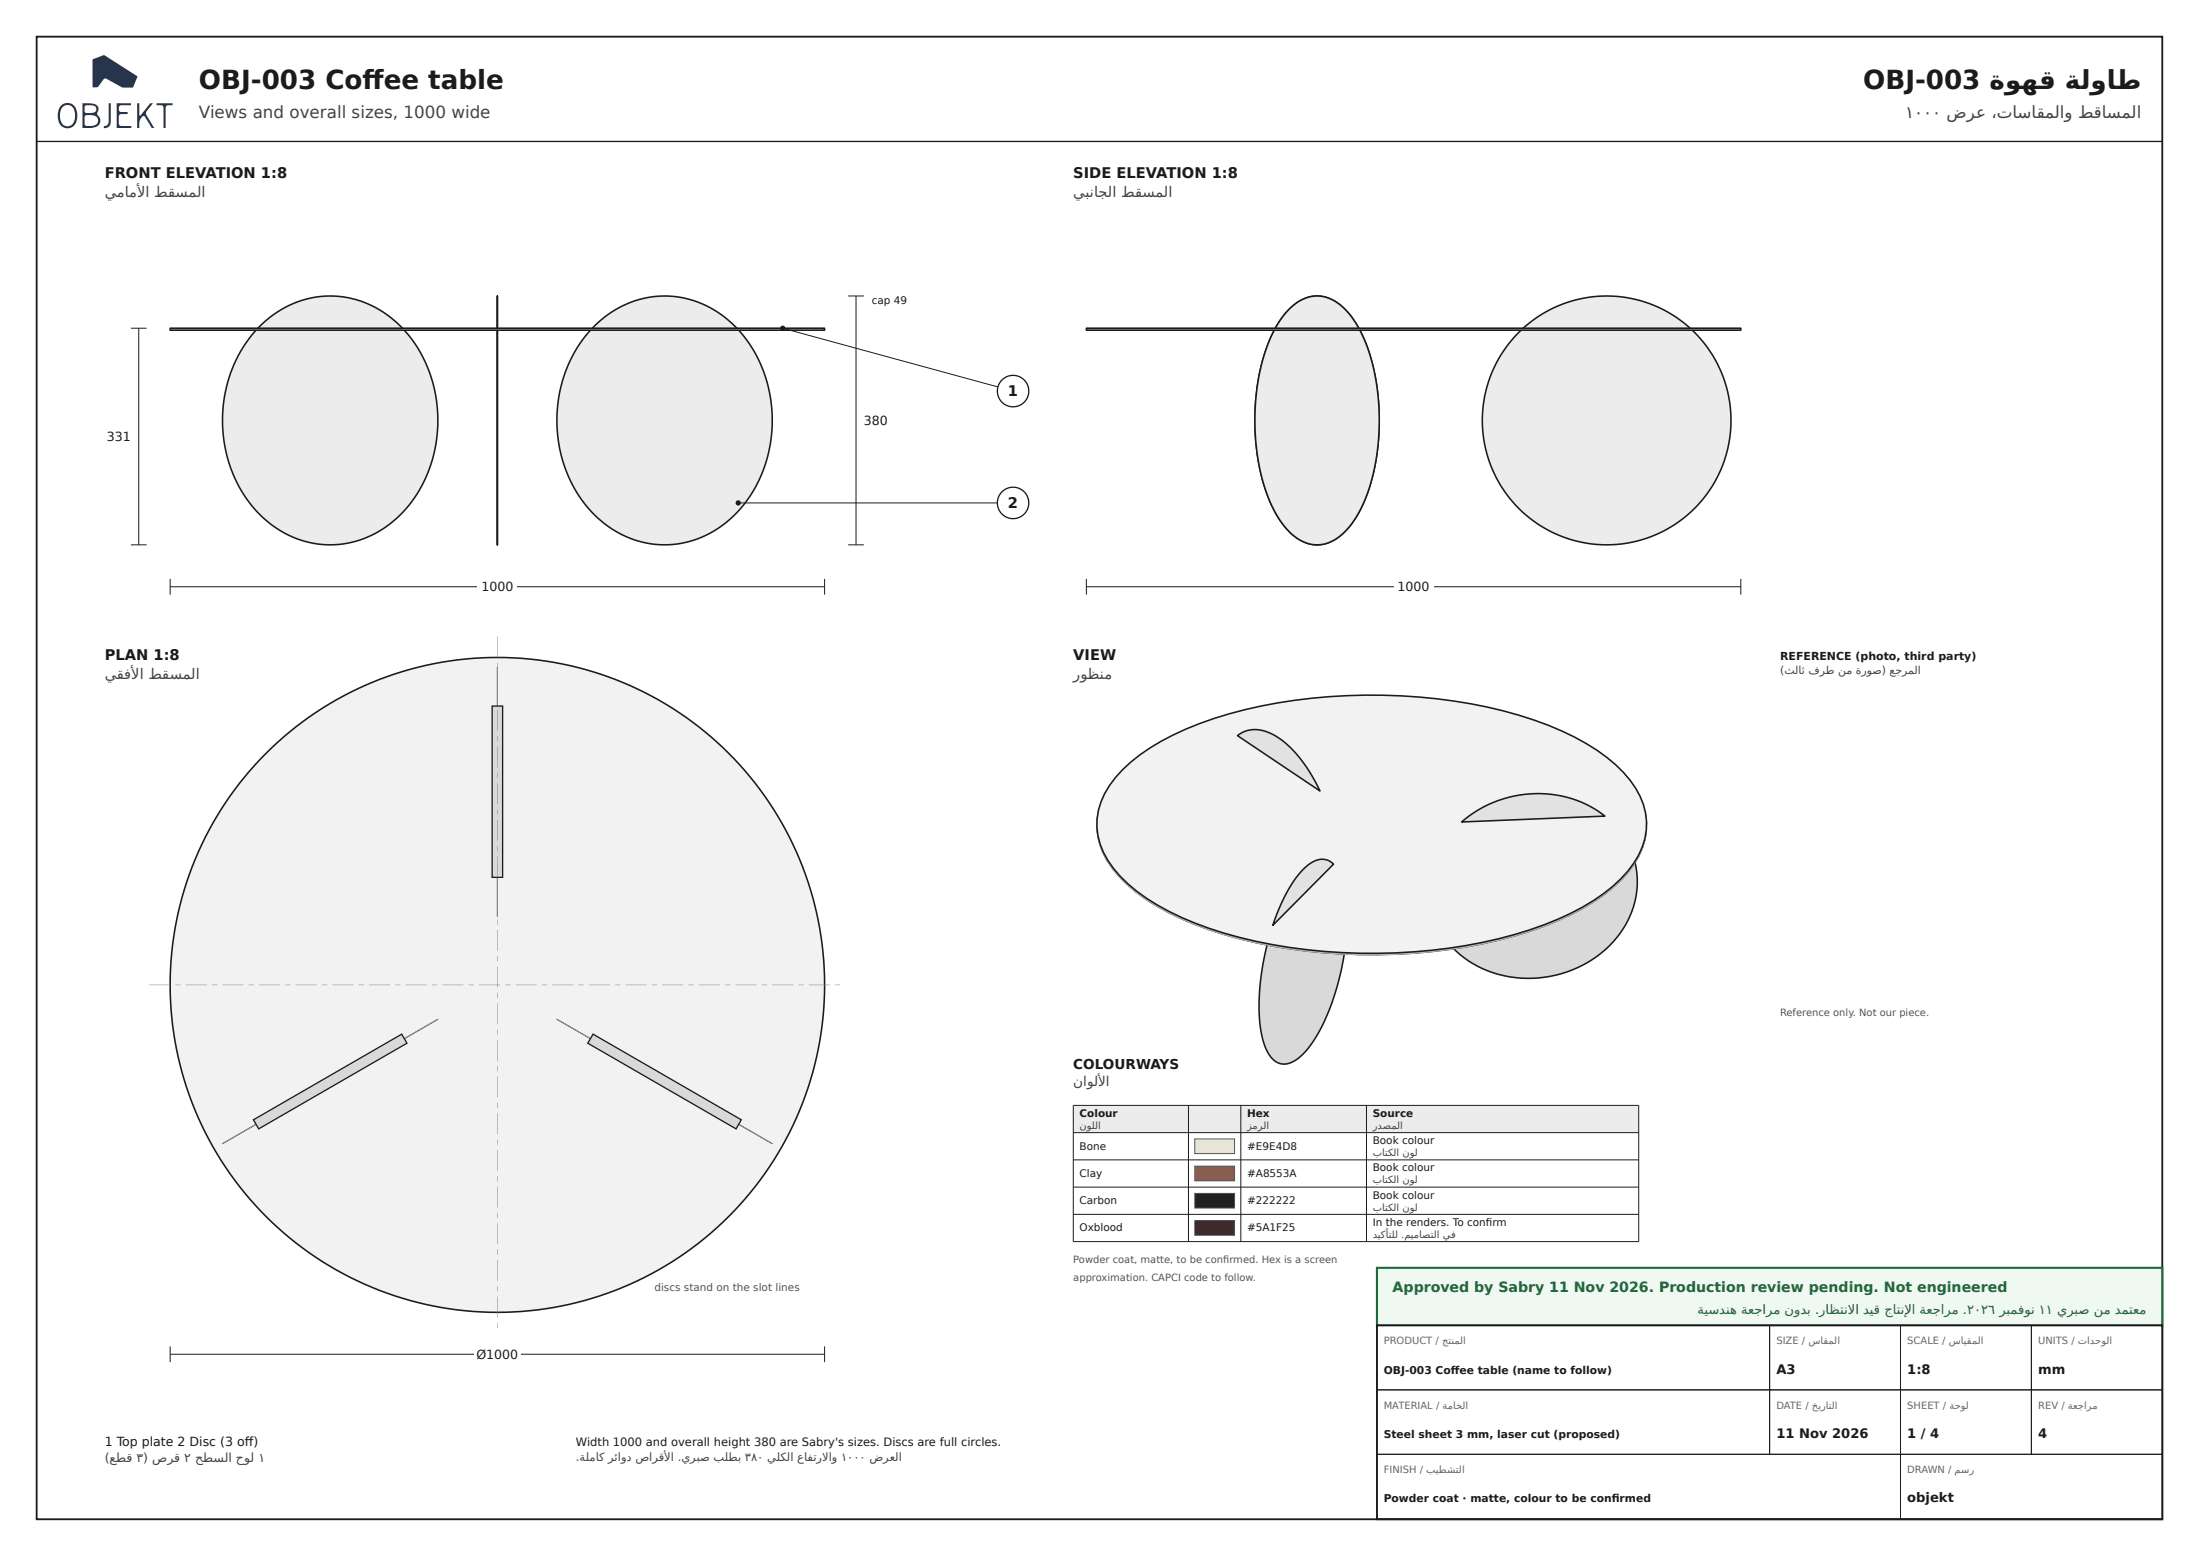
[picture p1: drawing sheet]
<svg xmlns="http://www.w3.org/2000/svg" width="420mm" height="297mm" viewBox="0 0 420 297" stroke-linecap="round" stroke-linejoin="round" font-family="sans-serif">
<path d="M7 7h406v283h-406z" fill="none" stroke="#1b1b1b" stroke-width=".35"/>
<path d="M17.7 11.4l2-.9 .3 .1 6.2 4-.8 2.1h-2l-3.2-1.7-.4 .1-1.1 1.5-.9 .1-.1-.2zM11.8 20.6a2.86 2.86 0 0 0 .3 3.3 1.39 1.39 0 0 0 2.2-1.2 2.12 2.12 0 0 0-1-2.6 1.31 1.31 0 0 0-1.5 .5zM11.5 20.3a1.8 1.8 0 0 1 2-.6 1.8 1.8 0 0 1 1.2 1.7 2.49 2.49 0 0 1-1.3 3 1.82 1.82 0 0 1-2.3-1.6 3.3 3.3 0 0 1 .4-2.5zM16.2 22.1v1.8a2.21 2.21 0 0 0 2.5-.5 1.01 1.01 0 0 0-1-1.4 1.76 1.76 0 0 0-1.5 .1zM16.2 20.2v1.2l.8 .2a1.08 1.08 0 0 0 1.4-.8 .74 .74 0 0 0-.9-.7h-.9zM15.7 19.7a4.2 4.2 0 0 1 2.8 .4 1.4 1.4 0 0 1 0 1.6l.1 .2a1.38 1.38 0 0 1 .5 1.6 1.38 1.38 0 0 1-1.4 .9h-2zM20.8 19.7h.4v3.4a1.16 1.16 0 0 1-1.4 1.4v-.4l.7-.2 .2-.3zM22.3 19.7h2.7v.4h-1.8a.67 .67 0 0 0-.5 .6 .67 .67 0 0 0 .5 .7h1.2v.4h-1.2l-.4 .2v1.8l.4 .3h1.9v.3h-2.8zM26.2 19.7h.4l.1 2.4 2-2.4h.5l-1.1 1.4-.2 .5 1.6 2.8h-.5l-1.3-2-.3-.3-.3 .2-.4 .7-.1 1.4h-.4zM29.9 19.7h3.1v.4h-.9l-.4 .2-.1 4.1h-.4v-4.1l-.5-.2h-.8z" fill-rule="evenodd" fill="#263a5a"/>
<path d="M7 27h406" fill="none" stroke="#1b1b1b" stroke-width=".25"/>
<path d="M95 56.5v47.5z" fill="none" stroke="#1b1b1b" stroke-width=".3"/>
<path d="M49.7 62.2a18.6 18.6 0 0 1 27.9 1.3 26.3 26.3 0 0 1-1.2 34.8 18.6 18.6 0 0 1-27.9-1.3 26.3 26.3 0 0 1 1.2-34.8z" fill="#ececec"/>
<path d="M49.7 62.2a18.6 18.6 0 0 1 27.9 1.3 26.3 26.3 0 0 1-1.2 34.8 18.6 18.6 0 0 1-27.9-1.3 26.3 26.3 0 0 1 1.2-34.8z" fill="none" stroke="#1b1b1b" stroke-width=".3"/>
<path d="M113.6 62.2a18.6 18.6 0 0 1 27.9 1.3 26.3 26.3 0 0 1-1.2 34.8 18.6 18.6 0 0 1-27.9-1.3 26.3 26.3 0 0 1 1.2-34.8z" fill="#ececec"/>
<path d="M32.5 62.7h125v.3h-125zM113.6 62.2a18.6 18.6 0 0 1 27.9 1.3 26.3 26.3 0 0 1-1.2 34.8 18.6 18.6 0 0 1-27.9-1.3 26.3 26.3 0 0 1 1.2-34.8z" fill="none" stroke="#1b1b1b" stroke-width=".3"/>
<path d="M32.5 62.8h125" fill="none" stroke="#cfcfcf" stroke-width=".38"/>
<path d="M32.5 112h125M32.5 110.5v3M157.5 110.5v3" fill="none" stroke="#1b1b1b" stroke-width=".19"/>
<path d="M91.3 110.2h7.4v3.4h-7.4z" fill="#fff"/>
<path d="M162 56.5h3M163.5 56.5v47.5M25 62.7h3M26.5 62.7v41.3M149.5 62.7l44 11.9M25 104h3M162 104h3" fill="none" stroke="#1b1b1b" stroke-width=".19"/>
<circle cx="149.5" cy="62.7" r=".5" fill="#1b1b1b"/>
<circle cx="193.5" cy="74.7" r="3" fill="#fff"/>
<circle cx="193.5" cy="74.7" r="3" fill="none" stroke="#1b1b1b" stroke-width=".25"/>
<path d="M141 96h52.5" fill="none" stroke="#1b1b1b" stroke-width=".19"/>
<circle cx="141" cy="96" r=".5" fill="#1b1b1b"/>
<circle cx="193.5" cy="96" r="3" fill="#fff"/>
<circle cx="193.5" cy="96" r="3" fill="none" stroke="#1b1b1b" stroke-width=".25"/>
<circle cx="95" cy="188" r="62.5" fill="#f2f2f2"/>
<circle cx="95" cy="188" r="62.5" fill="none" stroke="#1b1b1b" stroke-width=".3"/>
<path d="M95 127.4v47.5z" fill="none" stroke="#888" stroke-width=".2"/>
<path d="M94 134.8h2v32.7h-2z" fill="#d9d9d9"/>
<path d="M94 134.8h2v32.7h-2z" fill="none" stroke="#1b1b1b" stroke-width=".25"/>
<path d="M42.5 218.3l41.1-23.7z" fill="none" stroke="#888" stroke-width=".2"/>
<path d="M48.4 213.7l28.3-16.3 1 1.7-28.3 16.4z" fill="#d9d9d9"/>
<path d="M48.4 213.7l28.3-16.3 1 1.7-28.3 16.4z" fill="none" stroke="#1b1b1b" stroke-width=".25"/>
<path d="M106.4 194.6l41.1 23.7z" fill="none" stroke="#888" stroke-width=".2"/>
<path d="M113.3 197.4l28.3 16.3-1 1.8-28.3-16.4z" fill="#d9d9d9"/>
<path d="M113.3 197.4l28.3 16.3-1 1.8-28.3-16.4z" fill="none" stroke="#1b1b1b" stroke-width=".25"/>
<g fill="#888">
<path d="M28.5 187.9h4v.1h-4zM33.5 187.9h1v.1h-1zM35.5 187.9h4v.1h-4zM40.5 187.9h1v.1h-1zM42.5 187.9h4v.1h-4zM47.5 187.9h1v.1h-1zM49.5 187.9h4v.1h-4zM54.5 187.9h1v.1h-1zM56.5 187.9h4v.1h-4zM61.5 187.9h1v.1h-1zM63.5 187.9h4v.1h-4zM68.5 187.9h1v.1h-1zM70.5 187.9h4v.1h-4zM75.5 187.9h1v.1h-1zM77.5 187.9h4v.1h-4zM82.5 187.9h1v.1h-1zM84.5 187.9h4v.1h-4zM89.5 187.9h1v.1h-1zM91.5 187.9h4v.1h-4zM96.5 187.9h1v.1h-1zM98.5 187.9h4v.1h-4zM103.5 187.9h1v.1h-1zM105.5 187.9h4v.1h-4zM110.5 187.9h1v.1h-1zM112.5 187.9h4v.1h-4zM117.5 187.9h1v.1h-1zM119.5 187.9h4v.1h-4zM124.5 187.9h1v.1h-1zM126.5 187.9h4v.1h-4zM131.5 187.9h1v.1h-1zM133.5 187.9h4v.1h-4zM138.5 187.9h1v.1h-1zM140.5 187.9h4v.1h-4zM145.5 187.9h1v.1h-1zM147.5 187.9h4v.1h-4zM152.5 187.9h1v.1h-1zM154.5 187.9h4v.1h-4zM159.5 187.9h1v.1h-1z"/>
<path d="M94.9 121.5h.1v4h-.1zM94.9 126.5h.1v1h-.1zM94.9 128.5h.1v4h-.1zM94.9 133.5h.1v1h-.1zM94.9 135.5h.1v4h-.1zM94.9 140.5h.1v1h-.1zM94.9 142.5h.1v4h-.1zM94.9 147.5h.1v1h-.1zM94.9 149.5h.1v4h-.1zM94.9 154.5h.1v1h-.1zM94.9 156.5h.1v4h-.1zM94.9 161.5h.1v1h-.1zM94.9 163.5h.1v4h-.1zM94.9 168.5h.1v1h-.1zM94.9 170.5h.1v4h-.1zM94.9 175.5h.1v1h-.1zM94.9 177.5h.1v4h-.1zM94.9 182.5h.1v1h-.1zM94.9 184.5h.1v4h-.1zM94.9 189.5h.1v1h-.1zM94.9 191.5h.1v4h-.1zM94.9 196.5h.1v1h-.1zM94.9 198.5h.1v4h-.1zM94.9 203.5h.1v1h-.1zM94.9 205.5h.1v4h-.1zM94.9 210.5h.1v1h-.1zM94.9 212.5h.1v4h-.1zM94.9 217.5h.1v1h-.1zM94.9 219.5h.1v4h-.1zM94.9 224.5h.1v1h-.1zM94.9 226.5h.1v4h-.1zM94.9 231.5h.1v1h-.1zM94.9 233.5h.1v4h-.1zM94.9 238.5h.1v1h-.1zM94.9 240.5h.1v4h-.1zM94.9 245.5h.1v1h-.1zM94.9 247.5h.1v4h-.1zM94.9 252.5h.1v1h-.1z"/>
</g>
<path d="M32.5 258.5h125M32.5 257v3M157.5 257v3" fill="none" stroke="#1b1b1b" stroke-width=".19"/>
<path d="M90.5 256.7h9v3.4h-9z" fill="#fff"/>
<path d="M246.2 59.1a6.8 6.8 0 0 1 8.6-1.7 15.7 15.7 0 0 1 6.1 8.2 43.1 43.1 0 0 1-.6 30.8 13.3 13.3 0 0 1-6.4 7.1 6.8 6.8 0 0 1-7.7-2.1 26.1 26.1 0 0 1-5.9-13.8 42.2 42.2 0 0 1 2.9-24.1 17 17 0 0 1 3-4.4z" fill="#ececec"/>
<path d="M246.2 59.1a6.8 6.8 0 0 1 8.6-1.7 15.7 15.7 0 0 1 6.1 8.2 43.1 43.1 0 0 1-.6 30.8 13.3 13.3 0 0 1-6.4 7.1 6.8 6.8 0 0 1-7.7-2.1 26.1 26.1 0 0 1-5.9-13.8 42.2 42.2 0 0 1 2.9-24.1 17 17 0 0 1 3-4.4z" fill="none" stroke="#1b1b1b" stroke-width=".3"/>
<circle cx="306.9" cy="80.2" r="23.8" fill="#ececec"/>
<circle cx="306.9" cy="80.2" r="23.8" fill="none" stroke="#1b1b1b" stroke-width=".3"/>
<path d="M246.2 59.1a6.8 6.8 0 0 1 8.6-1.7 15.7 15.7 0 0 1 6.1 8.2 43.1 43.1 0 0 1-.6 30.8 13.3 13.3 0 0 1-6.4 7.1 6.8 6.8 0 0 1-7.7-2.1 26.1 26.1 0 0 1-5.9-13.8 42.2 42.2 0 0 1 2.9-24.1 17 17 0 0 1 3-4.4z" fill="#ececec"/>
<path d="M246.2 59.1a6.8 6.8 0 0 1 8.6-1.7 15.7 15.7 0 0 1 6.1 8.2 43.1 43.1 0 0 1-.6 30.8 13.3 13.3 0 0 1-6.4 7.1 6.8 6.8 0 0 1-7.7-2.1 26.1 26.1 0 0 1-5.9-13.8 42.2 42.2 0 0 1 2.9-24.1 17 17 0 0 1 3-4.4zM207.5 62.7h125v.3h-125z" fill="none" stroke="#1b1b1b" stroke-width=".3"/>
<path d="M207.5 62.8h125" fill="none" stroke="#cfcfcf" stroke-width=".38"/>
<path d="M207.5 112h125M207.5 110.5v3M332.5 110.5v3" fill="none" stroke="#1b1b1b" stroke-width=".19"/>
<path d="M266.3 110.2h7.4v3.4h-7.4z" fill="#fff"/>
<path d="M235.8 140.9l.6-.5 15.7 10.6a33.5 33.5 0 0 1 3.1 19.6 8.8 8.8 0 0 1-4.2 6.6 6.9 6.9 0 0 1-6.8-1.1 27.7 27.7 0 0 1-9.2-13.5 31 31 0 0 1-1.7-16.9 10.4 10.4 0 0 1 2.5-4.8z" fill="#d9d9d9"/>
<path d="M235.8 140.9l.6-.5 15.7 10.6a33.5 33.5 0 0 1 3.1 19.6 8.8 8.8 0 0 1-4.2 6.6 6.9 6.9 0 0 1-6.8-1.1 27.7 27.7 0 0 1-9.2-13.5 31 31 0 0 1-1.7-16.9 10.4 10.4 0 0 1 2.5-4.8z" fill="none" stroke="#1b1b1b" stroke-width=".3"/>
<path d="M278.3 157.8l.9-.9 27.3-1.1a16.1 16.1 0 0 1 2 23.6 21.8 21.8 0 0 1-29.1 3.2 16.1 16.1 0 0 1-2.2-23.8z" fill="#d9d9d9"/>
<path d="M278.3 157.8l.9-.9 27.3-1.1a16.1 16.1 0 0 1 2 23.6 21.8 21.8 0 0 1-29.1 3.2 16.1 16.1 0 0 1-2.2-23.8z" fill="none" stroke="#1b1b1b" stroke-width=".3"/>
<path d="M254.7 164.9a11.3 11.3 0 0 1 2.5 6.9 47 47 0 0 1-6.3 26.9l-.4 .5a8.4 8.4 0 0 1-4.8 3.9 3.7 3.7 0 0 1-3.8-2.7 25.5 25.5 0 0 1-1.2-12.7l.8-5.3 1.6-5.8z" fill="#d9d9d9"/>
<path d="M254.7 164.9a11.3 11.3 0 0 1 2.5 6.9 47 47 0 0 1-6.3 26.9l-.4 .5a8.4 8.4 0 0 1-4.8 3.9 3.7 3.7 0 0 1-3.8-2.7 25.5 25.5 0 0 1-1.2-12.7l.8-5.3 1.6-5.8z" fill="none" stroke="#1b1b1b" stroke-width=".3"/>
<path d="M214.4 147.2a44.2 44.2 0 0 1 17.5-9.8 104.5 104.5 0 0 1 58.3-.6 48.3 48.3 0 0 1 18.4 9.4 16.2 16.2 0 0 1 5.9 10.9 14.4 14.4 0 0 1-4.9 10.9 44.2 44.2 0 0 1-17.5 9.8 104.5 104.5 0 0 1-58.3 .6 48.3 48.3 0 0 1-18.4-9.4 16.2 16.2 0 0 1-5.9-10.9 14.5 14.5 0 0 1 4.9-10.9z" fill="#bdbdbd"/>
<path d="M214.4 147.2a44.2 44.2 0 0 1 17.5-9.8 104.5 104.5 0 0 1 58.3-.6 48.3 48.3 0 0 1 18.4 9.4 16.2 16.2 0 0 1 5.9 10.9 14.4 14.4 0 0 1-4.9 10.9 44.2 44.2 0 0 1-17.5 9.8 104.5 104.5 0 0 1-58.3 .6 48.3 48.3 0 0 1-18.4-9.4 16.2 16.2 0 0 1-5.9-10.9 14.5 14.5 0 0 1 4.9-10.9z" fill="none" stroke="#1b1b1b" stroke-width=".25"/>
<path d="M213.1 148.4v.3l-1.2 1.5v-.3z" fill="#bdbdbd"/>
<path d="M213.1 148.4v.3l-1.2 1.5v-.3z" fill="none" stroke="#bdbdbd" stroke-width=".19"/>
<path d="M211.9 149.9v.3l-.9 1.5v-.2z" fill="#bdbdbd"/>
<path d="M211.9 149.9v.3l-.9 1.5v-.2z" fill="none" stroke="#bdbdbd" stroke-width=".19"/>
<path d="M211 151.5v.2l-.7 1.6v-.3z" fill="#bdbdbd"/>
<path d="M211 151.5v.2l-.7 1.6v-.3z" fill="none" stroke="#bdbdbd" stroke-width=".19"/>
<path d="M210.3 153l-.5 1.9z" fill="#bdbdbd"/>
<path d="M210.3 153l-.5 1.9z" fill="none" stroke="#bdbdbd" stroke-width=".19"/>
<path d="M209.8 154.6l-.3 1.9z" fill="#bdbdbd"/>
<path d="M209.8 154.6l-.3 1.9z" fill="none" stroke="#bdbdbd" stroke-width=".19"/>
<path d="M209.5 156.3v1.8z" fill="#bdbdbd"/>
<path d="M209.5 156.3v1.8z" fill="none" stroke="#bdbdbd" stroke-width=".19"/>
<path d="M209.5 157.9l.2 1.9z" fill="#bdbdbd"/>
<path d="M209.5 157.9l.2 1.9z" fill="none" stroke="#bdbdbd" stroke-width=".19"/>
<path d="M209.7 159.5l.4 1.9z" fill="#bdbdbd"/>
<path d="M209.7 159.5l.4 1.9z" fill="none" stroke="#bdbdbd" stroke-width=".19"/>
<path d="M210.1 161.1l.6 1.8z" fill="#bdbdbd"/>
<path d="M210.1 161.1l.6 1.8z" fill="none" stroke="#bdbdbd" stroke-width=".19"/>
<path d="M210.7 162.7l.9 1.5v.3l-.9-1.6z" fill="#bdbdbd"/>
<path d="M210.7 162.7l.9 1.5v.3l-.9-1.6z" fill="none" stroke="#bdbdbd" stroke-width=".19"/>
<path d="M211.6 164.2l1.1 1.6v.2l-1.1-1.5z" fill="#bdbdbd"/>
<path d="M211.6 164.2l1.1 1.6v.2l-1.1-1.5z" fill="none" stroke="#bdbdbd" stroke-width=".19"/>
<path d="M212.7 165.8l1.2 1.5v.2l-1.2-1.5z" fill="#bdbdbd"/>
<path d="M212.7 165.8l1.2 1.5v.2l-1.2-1.5z" fill="none" stroke="#bdbdbd" stroke-width=".19"/>
<path d="M213.9 167.3l1.5 1.4v.3l-1.5-1.5z" fill="#bdbdbd"/>
<path d="M213.9 167.3l1.5 1.4v.3l-1.5-1.5z" fill="none" stroke="#bdbdbd" stroke-width=".19"/>
<path d="M215.4 168.7l1.7 1.4v.3l-1.7-1.4z" fill="#bdbdbd"/>
<path d="M215.4 168.7l1.7 1.4v.3l-1.7-1.4z" fill="none" stroke="#bdbdbd" stroke-width=".19"/>
<path d="M217.1 170.1l1.9 1.4v.2l-1.9-1.3z" fill="#bdbdbd"/>
<path d="M217.1 170.1l1.9 1.4v.2l-1.9-1.3z" fill="none" stroke="#bdbdbd" stroke-width=".19"/>
<path d="M219 171.5l2.1 1.3v.2l-2.1-1.3z" fill="#bdbdbd"/>
<path d="M219 171.5l2.1 1.3v.2l-2.1-1.3z" fill="none" stroke="#bdbdbd" stroke-width=".19"/>
<path d="M221.1 172.8l2.2 1.2v.3l-2.2-1.3z" fill="#bdbdbd"/>
<path d="M221.1 172.8l2.2 1.2v.3l-2.2-1.3z" fill="none" stroke="#bdbdbd" stroke-width=".19"/>
<path d="M223.3 174l2.4 1.1v.3l-2.4-1.1z" fill="#bdbdbd"/>
<path d="M223.3 174l2.4 1.1v.3l-2.4-1.1z" fill="none" stroke="#bdbdbd" stroke-width=".19"/>
<path d="M225.7 175.1l2.5 1.1v.3l-2.5-1.1z" fill="#bdbdbd"/>
<path d="M225.7 175.1l2.5 1.1v.3l-2.5-1.1z" fill="none" stroke="#bdbdbd" stroke-width=".19"/>
<path d="M228.2 176.2l2.8 1v.3l-2.8-1z" fill="#bdbdbd"/>
<path d="M228.2 176.2l2.8 1v.3l-2.8-1z" fill="none" stroke="#bdbdbd" stroke-width=".19"/>
<path d="M231 177.2l2.8 .9v.3l-2.8-.9z" fill="#bdbdbd"/>
<path d="M231 177.2l2.8 .9v.3l-2.8-.9z" fill="none" stroke="#bdbdbd" stroke-width=".19"/>
<path d="M233.8 178.1l2.9 .8v.3l-2.9-.8z" fill="#bdbdbd"/>
<path d="M233.8 178.1l2.9 .8v.3l-2.9-.8z" fill="none" stroke="#bdbdbd" stroke-width=".19"/>
<path d="M236.7 178.9l3.1 .8v.2l-3.1-.7z" fill="#bdbdbd"/>
<path d="M236.7 178.9l3.1 .8v.2l-3.1-.7z" fill="none" stroke="#bdbdbd" stroke-width=".19"/>
<path d="M239.8 179.7l3.2 .6v.3l-3.2-.7z" fill="#bdbdbd"/>
<path d="M239.8 179.7l3.2 .6v.3l-3.2-.7z" fill="none" stroke="#bdbdbd" stroke-width=".19"/>
<path d="M243 180.3l3.2 .5v.3l-3.2-.5z" fill="#bdbdbd"/>
<path d="M243 180.3l3.2 .5v.3l-3.2-.5z" fill="none" stroke="#bdbdbd" stroke-width=".19"/>
<path d="M246.2 180.8l3.3 .5v.2l-3.3-.4z" fill="#bdbdbd"/>
<path d="M246.2 180.8l3.3 .5v.2l-3.3-.4z" fill="none" stroke="#bdbdbd" stroke-width=".19"/>
<path d="M249.5 181.3l3.4 .3v.3l-3.4-.4z" fill="#bdbdbd"/>
<path d="M249.5 181.3l3.4 .3v.3l-3.4-.4z" fill="none" stroke="#bdbdbd" stroke-width=".19"/>
<path d="M252.9 181.6l3.4 .2v.3l-3.4-.2z" fill="#bdbdbd"/>
<path d="M252.9 181.6l3.4 .2v.3l-3.4-.2zM256.3 181.8l3.4 .2v.2l-3.4-.1zM259.7 182h3.4v.2h-3.4zM263.1 182l3.5-.1v.3h-3.5z" fill="none" stroke="#bdbdbd" stroke-width=".19"/>
<path d="M256.3 182h3.4" fill="none" stroke="#bdbdbd" stroke-width=".4"/>
<path d="M259.7 182.1h3.4" fill="none" stroke="#bdbdbd" stroke-width=".29"/>
<path d="M263.1 182.1h3.5" fill="none" stroke="#bdbdbd" stroke-width=".36"/>
<path d="M266.6 181.9l3.4-.2v.3l-3.4 .2z" fill="#bdbdbd"/>
<path d="M266.6 181.9l3.4-.2v.3l-3.4 .2z" fill="none" stroke="#bdbdbd" stroke-width=".19"/>
<path d="M270 181.7l3.4-.3v.3l-3.4 .3z" fill="#bdbdbd"/>
<path d="M270 181.7l3.4-.3v.3l-3.4 .3z" fill="none" stroke="#bdbdbd" stroke-width=".19"/>
<path d="M273.4 181.4l3.3-.4v.3l-3.3 .4z" fill="#bdbdbd"/>
<path d="M273.4 181.4l3.3-.4v.3l-3.3 .4z" fill="none" stroke="#bdbdbd" stroke-width=".19"/>
<path d="M276.7 181l3.3-.5v.3l-3.3 .5z" fill="#bdbdbd"/>
<path d="M276.7 181l3.3-.5v.3l-3.3 .5z" fill="none" stroke="#bdbdbd" stroke-width=".19"/>
<path d="M280 180.5l3.1-.6v.3l-3.1 .6z" fill="#bdbdbd"/>
<path d="M280 180.5l3.1-.6v.3l-3.1 .6z" fill="none" stroke="#bdbdbd" stroke-width=".19"/>
<path d="M283.1 179.9l3.1-.7v.3l-3.1 .7z" fill="#bdbdbd"/>
<path d="M283.1 179.9l3.1-.7v.3l-3.1 .7z" fill="none" stroke="#bdbdbd" stroke-width=".19"/>
<path d="M286.2 179.2l3-.8v.3l-3 .8z" fill="#bdbdbd"/>
<path d="M286.2 179.2l3-.8v.3l-3 .8z" fill="none" stroke="#bdbdbd" stroke-width=".19"/>
<path d="M289.2 178.4l2.9-.9v.3l-2.9 .9z" fill="#bdbdbd"/>
<path d="M289.2 178.4l2.9-.9v.3l-2.9 .9z" fill="none" stroke="#bdbdbd" stroke-width=".19"/>
<path d="M292.1 177.5l2.8-1v.3l-2.8 1z" fill="#bdbdbd"/>
<path d="M292.1 177.5l2.8-1v.3l-2.8 1z" fill="none" stroke="#bdbdbd" stroke-width=".19"/>
<path d="M294.9 176.5l2.6-1v.3l-2.6 1z" fill="#bdbdbd"/>
<path d="M294.9 176.5l2.6-1v.3l-2.6 1z" fill="none" stroke="#bdbdbd" stroke-width=".19"/>
<path d="M297.5 175.5l2.4-1.1v.2l-2.4 1.2z" fill="#bdbdbd"/>
<path d="M297.5 175.5l2.4-1.1v.2l-2.4 1.2z" fill="none" stroke="#bdbdbd" stroke-width=".19"/>
<path d="M299.9 174.4l2.3-1.2v.2l-2.3 1.2z" fill="#bdbdbd"/>
<path d="M299.9 174.4l2.3-1.2v.2l-2.3 1.2z" fill="none" stroke="#bdbdbd" stroke-width=".19"/>
<path d="M302.2 173.2l2.1-1.3v.3l-2.1 1.2z" fill="#bdbdbd"/>
<path d="M302.2 173.2l2.1-1.3v.3l-2.1 1.2z" fill="none" stroke="#bdbdbd" stroke-width=".19"/>
<path d="M304.3 171.9l2-1.3v.2l-2 1.4z" fill="#bdbdbd"/>
<path d="M304.3 171.9l2-1.3v.2l-2 1.4z" fill="none" stroke="#bdbdbd" stroke-width=".19"/>
<path d="M306.3 170.6l1.7-1.4v.3l-1.7 1.3z" fill="#bdbdbd"/>
<path d="M306.3 170.6l1.7-1.4v.3l-1.7 1.3z" fill="none" stroke="#bdbdbd" stroke-width=".19"/>
<path d="M308 169.2l1.6-1.5v.3l-1.6 1.5z" fill="#bdbdbd"/>
<path d="M308 169.2l1.6-1.5v.3l-1.6 1.5z" fill="none" stroke="#bdbdbd" stroke-width=".19"/>
<path d="M310.9 166.3v.2l-1.3 1.5v-.3z" fill="#bdbdbd"/>
<path d="M310.9 166.3v.2l-1.3 1.5v-.3z" fill="none" stroke="#bdbdbd" stroke-width=".19"/>
<path d="M312.1 164.7v.3l-1.2 1.5v-.2z" fill="#bdbdbd"/>
<path d="M312.1 164.7v.3l-1.2 1.5v-.2z" fill="none" stroke="#bdbdbd" stroke-width=".19"/>
<path d="M313 163.2v.3l-.9 1.5v-.3z" fill="#bdbdbd"/>
<path d="M313 163.2v.3l-.9 1.5v-.3z" fill="none" stroke="#bdbdbd" stroke-width=".19"/>
<path d="M313.7 161.6v.3l-.7 1.6v-.3z" fill="#bdbdbd"/>
<path d="M313.7 161.6v.3l-.7 1.6v-.3z" fill="none" stroke="#bdbdbd" stroke-width=".19"/>
<path d="M314.2 160l-.5 1.9z" fill="#bdbdbd"/>
<path d="M314.2 160l-.5 1.9z" fill="none" stroke="#bdbdbd" stroke-width=".19"/>
<path d="M314.4 158.4l-.2 1.9z" fill="#bdbdbd"/>
<path d="M314.4 158.4l-.2 1.9z" fill="none" stroke="#bdbdbd" stroke-width=".19"/>
<path d="M314.5 156.8l-.1 1.9z" fill="#bdbdbd"/>
<path d="M314.5 156.8l-.1 1.9z" fill="none" stroke="#bdbdbd" stroke-width=".19"/>
<path d="M314.3 155.2l.2 1.9z" fill="#bdbdbd"/>
<path d="M314.3 155.2l.2 1.9z" fill="none" stroke="#bdbdbd" stroke-width=".19"/>
<path d="M313.9 153.6l.4 1.9z" fill="#bdbdbd"/>
<path d="M313.9 153.6l.4 1.9z" fill="none" stroke="#bdbdbd" stroke-width=".19"/>
<path d="M313.3 152l.6 1.9z" fill="#bdbdbd"/>
<path d="M313.3 152l.6 1.9z" fill="none" stroke="#bdbdbd" stroke-width=".19"/>
<path d="M312.4 150.4l.9 1.6v.3l-.9-1.6z" fill="#bdbdbd"/>
<path d="M312.4 150.4l.9 1.6v.3l-.9-1.6z" fill="none" stroke="#bdbdbd" stroke-width=".19"/>
<path d="M311.3 148.9l1.1 1.5v.3l-1.1-1.5z" fill="#bdbdbd"/>
<path d="M311.3 148.9l1.1 1.5v.3l-1.1-1.5z" fill="none" stroke="#bdbdbd" stroke-width=".19"/>
<path d="M310 147.4l1.3 1.5v.3l-1.3-1.5z" fill="#bdbdbd"/>
<path d="M310 147.4l1.3 1.5v.3l-1.3-1.5z" fill="none" stroke="#bdbdbd" stroke-width=".19"/>
<path d="M214.4 146.9a44 44 0 0 1 17.5-9.8 104.4 104.4 0 0 1 58.3-.6 48.1 48.1 0 0 1 18.4 9.4 16.3 16.3 0 0 1 5.9 10.9 14.4 14.4 0 0 1-4.9 10.9 43.9 43.9 0 0 1-17.5 9.8 104.5 104.5 0 0 1-58.3 .6 48.3 48.3 0 0 1-18.4-9.4 16.2 16.2 0 0 1-5.9-10.8 14.4 14.4 0 0 1 4.9-11z" fill="#f2f2f2"/>
<path d="M214.4 146.9a44 44 0 0 1 17.5-9.8 104.4 104.4 0 0 1 58.3-.6 48.1 48.1 0 0 1 18.4 9.4 16.3 16.3 0 0 1 5.9 10.9 14.4 14.4 0 0 1-4.9 10.9 43.9 43.9 0 0 1-17.5 9.8 104.5 104.5 0 0 1-58.3 .6 48.3 48.3 0 0 1-18.4-9.4 16.2 16.2 0 0 1-5.9-10.8 14.4 14.4 0 0 1 4.9-11z" fill="none" stroke="#1b1b1b" stroke-width=".3"/>
<path d="M236.4 140.4a6 6 0 0 1 6.9-.1 23.7 23.7 0 0 1 8.8 10.7z" fill="#e2e2e2"/>
<path d="M236.4 140.4a6 6 0 0 1 6.9-.1 23.7 23.7 0 0 1 8.8 10.7z" fill="none" stroke="#1b1b1b" stroke-width=".3"/>
<path d="M248.9 165.9a4.6 4.6 0 0 1 4.7-1.7l1.1 .7-11.6 11.7a28.6 28.6 0 0 1 5.8-10.7z" fill="#e2e2e2"/>
<path d="M248.9 165.9a4.6 4.6 0 0 1 4.7-1.7l1.1 .7-11.6 11.7a28.6 28.6 0 0 1 5.8-10.7z" fill="none" stroke="#1b1b1b" stroke-width=".3"/>
<path d="M279.2 156.9a21.8 21.8 0 0 1 27.3-1.1z" fill="#e2e2e2"/>
<path d="M279.2 156.9a21.8 21.8 0 0 1 27.3-1.1z" fill="none" stroke="#1b1b1b" stroke-width=".3"/>
<path d="M205 211h108v5.2h-108z" fill="#ececec"/>
<path d="M205 211h108M205 216.2h108" fill="none" stroke="#1b1b1b" stroke-width=".19"/>
<path d="M228.2 217.4h7.6v2.8h-7.6z" fill="#e9e4d8"/>
<path d="M228.2 217.4h7.6v2.8h-7.6z" fill="none" stroke="#555" stroke-width=".19"/>
<path d="M205 221.4h108" fill="none" stroke="#1b1b1b" stroke-width=".19"/>
<path d="M228.2 222.6h7.6v2.8h-7.6z" fill="#a8553a"/>
<path d="M228.2 222.6h7.6v2.8h-7.6z" fill="none" stroke="#555" stroke-width=".19"/>
<path d="M205 226.6h108" fill="none" stroke="#1b1b1b" stroke-width=".19"/>
<path d="M228.2 227.8h7.6v2.8h-7.6z" fill="#222"/>
<path d="M228.2 227.8h7.6v2.8h-7.6z" fill="none" stroke="#555" stroke-width=".19"/>
<path d="M205 231.8h108" fill="none" stroke="#1b1b1b" stroke-width=".19"/>
<path d="M228.2 233h7.6v2.8h-7.6z" fill="#5a1f25"/>
<path d="M228.2 233h7.6v2.8h-7.6z" fill="none" stroke="#555" stroke-width=".19"/>
<path d="M205 211v26h108v-26M227 211v26M237 211v26M261 211v26" fill="none" stroke="#1b1b1b" stroke-width=".19"/>
<path d="M263 242h150v11h-150z" fill="#f0f8f2"/>
<path d="M263 242h150v11h-150z" fill="none" stroke="#1d6b3a" stroke-width=".4"/>
<path d="M263 253h150v37h-150z" fill="#fff"/>
<path d="M263 253h150v37h-150z" fill="none" stroke="#1b1b1b" stroke-width=".35"/>
<path d="M263 253h75v12.3h-75zM338 253h25v12.3h-25zM363 253h25v12.3h-25zM388 253h25v12.3h-25zM263 265.3h75v12.3h-75zM263 277.6h100v12.3h-100zM338 265.3h25v12.3h-25zM363 265.3h25v12.3h-25zM363 277.6h50v12.3h-50zM388 265.3h25v12.3h-25z" fill="none" stroke="#1b1b1b" stroke-width=".19"/>
<g font-size="5" fill="#1b1b1b">
<text x="38" y="17">OBJ-003 Coff ee table</text>
<text x="355.9" y="17">OBJ-003 ةوهق ةلواط</text>
</g>
<g font-size="3.2" fill="#444">
<text x="38" y="22.5">Views and overall sizes, 1000 wide</text>
<text x="363.9" y="22.5">١٠٠٠ ضرع ،تاساقملاو طقاسملا</text>
</g>
<g font-size="2.8" fill="#1b1b1b">
<text x="20" y="34">FRONT ELEVATION 1:8</text>
<text x="205" y="34">SIDE ELEVATION 1:8</text>
<text x="192.5" y="75.6">1</text>
<text x="192.5" y="97">2</text>
<text x="20" y="126">PLAN 1:8</text>
<text x="205" y="126">VIEW</text>
</g>
<g font-size="2.8" fill="#444">
<text x="20" y="37.6">يمامأل ا طقسملا</text>
<text x="205" y="37.6">يبناجلا طقسملا</text>
<text x="20" y="129.6">يقفأل ا طقسملا</text>
<text x="205" y="129.6">روظنم</text>
</g>
<text font-size="2.7" fill="#1d6b3a" x="266" y="246.7">Approved by Sabry 11 Nov 2026. Production review pending. Not engineered</text>
<text font-size="2.6" fill="#1b1b1b" x="205" y="204">COLOURWAYS</text>
<text font-size="2.6" fill="#444" x="205" y="207.4">ناولأل ا</text>
<text font-size="2.5" fill="#1d6b3a" x="324.2" y="250.8">ةيسدنه ةعجارم نودب .راظتنال ا ديق جاتنإل ا ةعجارم .٢٠٢٦ ربمفون ١١ يربص نم دمتعم</text>
<g font-size="2.5" fill="#1b1b1b">
<text x="339.3" y="262.2">A3</text>
<text x="364.3" y="262.2">1:8</text>
<text x="389.3" y="262.2">mm</text>
<text x="339.3" y="274.5">11 Nov 2026</text>
<text x="364.3" y="274.5">1 / 4</text>
<text x="389.3" y="274.5">4</text>
<text x="364.3" y="286.8">objekt</text>
</g>
<g font-size="2.4" fill="#1b1b1b">
<text x="165" y="81.1">380</text>
<text x="20.4" y="84.2">331</text>
<text x="91.9" y="112.8">1000</text>
<text x="266.9" y="112.8">1000</text>
<text x="91" y="259.3">Ø1000</text>
<text x="20" y="276">1 Top plate 2 Disc (3 off )</text>
</g>
<text font-size="2.4" fill="#444" x="20" y="279.1">(عطق ٣) صرق ٢ حطسلا حول ١</text>
<text font-size="2.2" fill="#1b1b1b" x="110" y="276">Width 1000 and overall height 380 are Sabry's sizes. Discs are full circles.</text>
<text font-size="2.2" fill="#444" x="110" y="278.9">.ةلماك رئاود صارقأل ا .يربص بلطب ٣٨٠ يلكلا عافترال او ١٠٠٠ ضرعلا</text>
<text font-size="2.1" fill="#1b1b1b" x="340" y="126">REFERENCE (photo, third party)</text>
<text font-size="2.1" fill="#444" x="340" y="128.7">(ثلاث فرط نم ةروص) عجرملا</text>
<g font-size="2" fill="#1b1b1b">
<text x="166.5" y="58">cap 49</text>
<text x="206.2" y="213.2">Colour</text>
<text x="238.2" y="213.2">Hex</text>
<text x="262.2" y="213.2">Source</text>
<text x="206.2" y="219.4">Bone</text>
<text x="238.2" y="219.4">#E9E4D8</text>
<text x="262.2" y="218.4">Book colour</text>
<text x="206.2" y="224.6">Clay</text>
<text x="238.2" y="224.6">#A8553A</text>
<text x="262.2" y="223.6">Book colour</text>
<text x="206.2" y="229.8">Carbon</text>
<text x="238.2" y="229.8">#222222</text>
<text x="262.2" y="228.8">Book colour</text>
<text x="262.2" y="234">In the renders. To confi rm</text>
<text x="206.2" y="235">Oxblood</text>
<text x="238.2" y="235">#5A1F25</text>
<text x="264.3" y="262.2">OBJ-003 Coff ee table (name to follow)</text>
<text x="264.3" y="274.5">Steel sheet 3 mm, laser cut (proposed)</text>
<text x="264.3" y="286.8">Powder coat · matte, colour to be confi rmed</text>
</g>
<text font-size="2" fill="#555" x="125" y="246.5">discs stand on the slot lines</text>
<g font-size="1.9" fill="#555">
<text x="340" y="194">Reference only. Not our piece.</text>
<text x="205" y="241">Powder coat, matte, to be confi rmed. Hex is a screen</text>
<text x="205" y="244.5">approximation. CAPCI code to follow.</text>
</g>
<g font-size="1.9" fill="#444">
<text x="206.2" y="215.5">نوللا</text>
<text x="238.2" y="215.5">زمرلا</text>
<text x="262.2" y="215.5">ردصملا</text>
<text x="262.2" y="220.7">باتكلا نول</text>
<text x="262.2" y="225.9">باتكلا نول</text>
<text x="262.2" y="231.1">باتكلا نول</text>
<text x="262.2" y="236.3">ديكأتلل .ميماصتلا يف</text>
</g>
<g font-size="1.9" fill="#666">
<text x="264.3" y="256.6">PRODUCT / جتنملا</text>
<text x="339.3" y="256.6">SIZE / ساقملا</text>
<text x="364.3" y="256.6">SCALE / سايقملا</text>
<text x="389.3" y="256.6">UNITS / تادحولا</text>
<text x="264.3" y="268.9">MATERIAL / ةماخلا</text>
<text x="339.3" y="268.9">DATE / خيراتلا</text>
<text x="364.3" y="268.9">SHEET / ةحول</text>
<text x="389.3" y="268.9">REV / ةعجارم</text>
<text x="264.3" y="281.2">FINISH / بيطشتلا</text>
<text x="364.3" y="281.2">DRAWN / مسر</text>
</g>
</svg>
